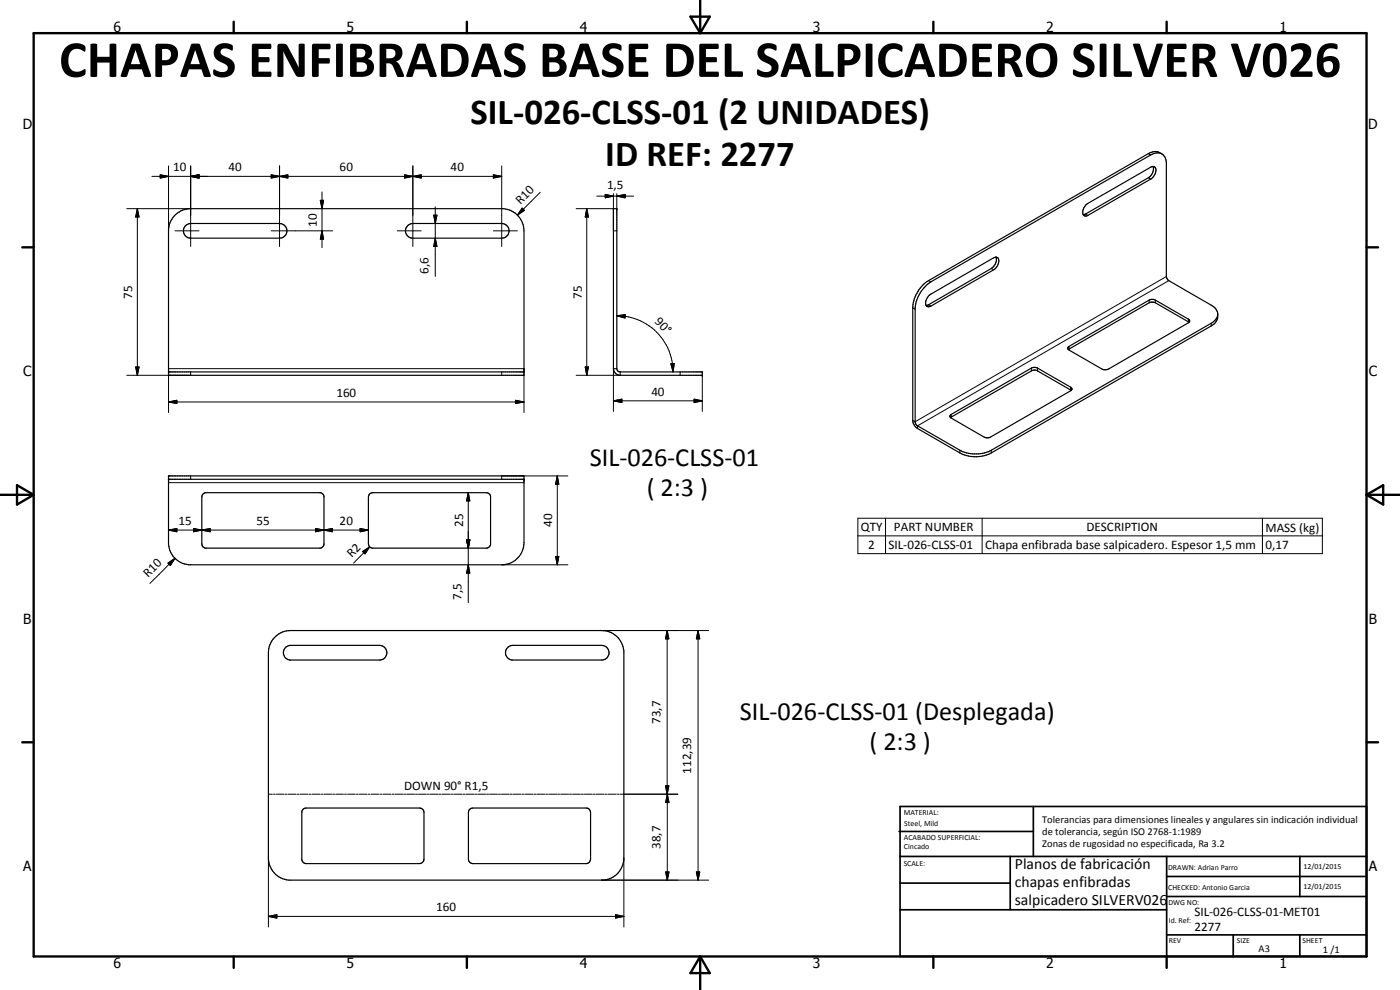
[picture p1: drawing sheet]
<svg xmlns="http://www.w3.org/2000/svg" width="420mm" height="297mm" viewBox="0 0 420 297" stroke-linecap="round" stroke-linejoin="round" font-family="sans-serif">
<g fill="none" stroke="#000" stroke-width=".35">
<path d="M346 50a2.96 2.96 0 0 1-1.4 3.3l-18.8 10.9-.7 .2M348.7 46.1a3.5 3.5 0 0 0-4.1 0l-65.9 38.1a10.4 10.4 0 0 0-4.8 8.2v33.7l.2 .9 1.3 1.6 12.7 7.3a10.3 10.3 0 0 0 9.4 0l66-38.1a3.4 3.4 0 0 0 2-3.1 3.4 3.4 0 0 0-2-3.1l-12.7-7.4-.7-.8-.1-34.7a2.83 2.83 0 0 0-1.6-2.6 2.83 2.83 0 0 0-3.1 .4l-66 38.1a10.8 10.8 0 0 0-4.7 7.6l.2 34.9 .6 .7 12.7 7.3a10.3 10.3 0 0 0 9.4 0l66-38.1 1.4-1.2 .6-1.4M52.7 64.3l2.1-1.3 1.8-.4h94.6a6.8 6.8 0 0 1 6.1 6.7v43.3h-106.7v-43.9a6.6 6.6 0 0 1 2.1-4.4zM55.6 67.8l.9-.6 .7-.1h26.7a2.2 2.2 0 0 1 2.2 2.2 2.2 2.2 0 0 1-2.2 2.2h-26.7a2.2 2.2 0 0 1-2-1.4 2.2 2.2 0 0 1 .4-2.3zM122.3 67.8l.9-.6 .7-.1h26.7a2.2 2.2 0 0 1 2.2 2.2 2.2 2.2 0 0 1-2.2 2.2h-26.7a2.19 2.19 0 0 1-2-1.4 2.19 2.19 0 0 1 .4-2.3zM184.1 62.6h1v48l.2 .7 .8 .3h24.7v1h-24.7a2 2 0 0 1-2-2zM298.9 77.1a3.2 3.2 0 0 1-1.4 3.5l-18.8 10.8-.8 .3M326 61.4l19.3-11.2a1.04 1.04 0 0 1 1.4 0 1.04 1.04 0 0 1 .2 1.3l-.4 1-.9 1.1-19.1 11a1.04 1.04 0 0 1-1.3-.1 1.04 1.04 0 0 1-.2-1.3l.3-.9zM278.6 88.9l.7-.6 18.9-11a1.12 1.12 0 0 1 1.4 .3 1.12 1.12 0 0 1 0 1.4l-.7 1.3-.7 .6-18.9 11a1.12 1.12 0 0 1-1.4-.3 1.12 1.12 0 0 1 0-1.4zM356.8 96.7l-10.1-5.9-1.4-.1-24.7 14.2M50.6 111.6h106.7M320.5 104.2l24.8-14.3 1.4 .1 10.3 6.1-.4 .8-24.4 14-1.5-.2-9.9-5.7-.3-.4z"/>
<path d="M321.5 117.1l-10.3-5.9-1-.2-24.9 14.3M285.2 124.6l24.8-14.3 1.4 .1 9.9 5.8a.57 .57 0 0 1 .4 .5 .57 .57 0 0 1-.4 .6l-24.5 14-1.5-.2-9.8-5.7-.4-.4zM50.6 142.8h106.7v20a6.7 6.7 0 0 1-6.1 6.7h-94.6a6.8 6.8 0 0 1-6-6.1zM50.6 143.8h106.7M60.8 148.4l.8-.6 34.8 .1 .6 .5 .2 .5-.1 14.8-.9 .8-34.8-.1-.6-.5-.2-.7v-14.1zM110.8 148.4l.9-.6 34.7 .1 .6 .5 .2 .5-.1 14.8-.9 .8-34.8-.1-.6-.5-.2-.7v-14.1zM82.3 191.3a6.5 6.5 0 0 1 4.9-2.1h93.3a6.7 6.7 0 0 1 6.7 6v62.9a6.6 6.6 0 0 1-6 6h-94.6a6.7 6.7 0 0 1-6.1-6.7v-61.6a6.6 6.6 0 0 1 1.8-4.5zM85.6 194.4l.9-.6 .7-.2h26.7a2.21 2.21 0 0 1 2.2 2.1 2.21 2.21 0 0 1-1.9 2.3h-27.3a2.23 2.23 0 0 1-1.3-3.6zM152.3 194.4l.9-.6 .7-.2h26.6a2.21 2.21 0 0 1 2.3 2.1 2.21 2.21 0 0 1-1.9 2.3h-27.4a2.19 2.19 0 0 1-1.2-3.6zM91 242.8l.9-.4h34a1.31 1.31 0 0 1 1.3 1.4v14a1.4 1.4 0 0 1-1.3 1.3l-34.5-.1-.8-1v-14.5zM141 242.8l.9-.4h34a1.3 1.3 0 0 1 1.3 1.4v14l-.3 .9-.5 .3-34.5 .1-.9-.4-.4-.9v-14z"/>
</g>
<g fill="none" stroke="#000" stroke-width=".3">
<path d="M45.6 52.9h105M48.1 52.5l2.5 .4-2.5 .5zM50.6 49.8v19.5M57.2 52.9l2.5-.4v.9zM57.2 49.8v24.2M81.4 52.5l2.5 .4-2.5 .5zM83.9 52.9l2.5-.4v.9zM83.9 49.8v24.2M96.6 57.6v16.7M121.4 52.5l2.5 .4-2.5 .5zM123.9 52.9l2.5-.4v.9zM123.9 49.8v24.2"/>
<path d="M148.1 52.5l2.5 .4-2.5 .5zM150.6 49.8v24.2M162.1 57.7l-6.8 6.9M179.1 58.8h11M181.6 58.3l2.5 .5-2.5 .6zM184.1 58.1v11.2h1M185.1 58.8l2.5-.5v1.1zM185.1 58.1v4.5M344.6 46.1l.7 .4M344.6 53.3l.7 .4M38 62.6h19.2M41.2 62.6l.5 2.5h-1z"/>
<path d="M41.2 62.6v50M52.5 69.3h7.2M81.4 69.3h18.4M96.1 60.1h1l-.5 2.5zM96.6 69.3l.5 2.5h-1zM119.2 69.3h7.2M130.2 64.6h.9l-.5 2.5zM130.6 71.5l.5 2.5h-.9zM130.6 62.1v20.8M148.1 69.3h7.2M156.7 62.4l.7 .7-2.1 1.5zM172.9 62.6h11.2"/>
<path d="M176.1 62.6l.5 2.5h-1zM176.1 62.6v50M325.8 64.2l.7 .4M185.1 94.7l2.6-.3-.1 1zM185.1 94.7a16.8 16.8 0 0 1 16.9 16.9M273.9 92.4l.7 .4M278.7 84.2l.6 .4M278.7 91.4l.6 .5M297.5 80.6l.7 .3M344.9 90v.8M346.7 90v.8M350 83l-75.4 43.5-.7-.4"/>
<path d="M350.8 84.2l-75.4 43.6v.8M356.6 95.8v.8M363.5 97v.8M40.7 110.1h1l-.5 2.5zM57.2 111.6v1h-19.2M150.6 111.6v1M175.6 110.1h1l-.5 2.5zM185.1 110.6h-1v12.8M186.1 111.6v1h-13.2M201.3 109.1h1l-.3 2.5zM204.1 111.6v1M208.3 119.8l2.5 .5-2.5 .5z"/>
<path d="M210.8 112.6v10.8M309.5 110.4v.9M311.4 110.4v.9M320.8 103.9v.8M321.3 116.2v.8M50.6 120.6l2.5-.5v1zM50.6 123.8v-13.2h106.7v13.2M50.6 120.6h106.7M154.7 120.1l2.6 .5-2.6 .5zM184.1 120.3l2.5-.5v1zM184.1 120.3h26.7M285.5 124.3v.8"/>
<path d="M288.1 135.1v.8M297.5 135.1v.8M50.6 159l2.5-.4v1zM50.6 144.8h106.7M50.6 159h60M57.2 142.8v1M58.1 158.6l2.5 .4-2.5 .6zM60.6 159l2.5-.4v1zM94.7 158.6l2.5 .4-2.5 .6zM97.2 159l2.5-.4v1zM108.1 158.6l2.5 .4-2.5 .6zM140.5 147.8l.5 2.5h-1z"/>
<path d="M140.5 147.8v33M167.2 142.8l.5 2.5h-1zM167.2 142.8v26.7M170.4 142.8h-19.8v1M257.5 155.5h139.4v10.6h-139.4zM265.8 155.5v10.6M294.8 155.5v10.6M378.9 155.5v10.6M50.4 169l2.1-1.5-1.4 2.2zM52.5 167.5l-7.5 7.5M108.8 165.5l2.1-1.4-1.4 2.1zM110.9 164.1l-4.8 4.9"/>
<path d="M140 162h1l-.5 2.5zM140.5 169.5l.5 2.5h-1zM150.6 169.5h19.8M166.7 167h1l-.5 2.5zM257.5 160.8h139.4M180.5 189.2h32.2M200.2 189.2l.5 2.5h-1zM200.2 189.2l.1 74.9M209.5 189.2l.5 2.5h-1zM209.5 189.2v74.9M80.5 238.3h1.2M82.1 238.3h.5"/>
<path d="M83 238.3h2.3M85.6 238.3h.6M86.5 238.3h2.3M89.2 238.3h.5M90.1 238.3h2.3M92.7 238.3h.6M93.6 238.3h2.4M96.3 238.3h.5M97.2 238.3h2.3M99.9 238.3h.5M100.7 238.3h2.4M103.4 238.3h.6"/>
<path d="M104.3 238.3h2.3M107 238.3h.5M107.9 238.3h2.3M110.5 238.3h.6M111.4 238.3h2.3M114.1 238.3h.5M115 238.3h2.3M117.6 238.3h.6M118.5 238.3h2.4M121.1 238.3h.6M122 238.3h2.4M124.7 238.3h.6"/>
<path d="M125.6 238.3h2.4M128.3 238.3h.6M129.1 238.3h2.4M131.8 238.3h.6M132.7 238.3h2.4M135.4 238.3h.6M136.3 238.3h2.3M138.9 238.3h.6M139.8 238.3h2.4M142.5 238.3h.6M143.4 238.3h2.3M146 238.3h.6"/>
<path d="M146.9 238.3h2.4M149.6 238.3h.6M150.5 238.3h2.4M153.2 238.3h.5M154 238.3h2.4M156.7 238.3h.6M157.6 238.3h2.4M160.3 238.3h.6M161.2 238.3h2.3M163.8 238.3h.6M164.7 238.3h2.4M167.4 238.3h.6"/>
<path d="M168.3 238.3h2.3M170.9 238.3h.6M171.8 238.3h2.4M174.5 238.3h.6M175.4 238.3h2.3M178 238.3h.6M178.9 238.3h2.4M181.6 238.3h.6M182.5 238.3h2.4M185.2 238.3h.5M186 238.3h17.4M199.7 235.8h1l-.5 2.5z"/>
<path d="M199.7 235.8l1.1 5h-1l.9-5zM200.3 238.3l.5 2.5h-1zM80.5 257.4v20.7M187.2 257.4v20.7M80.5 275l2.6-.6v1.1zM80.5 275h106.7M180.5 264.1h32.2M184.7 274.4l2.5 .6-2.5 .5zM199.8 261.6h1l-.5 2.5zM209 261.6h1l-.5 2.5z"/>
</g>
<g fill="#000">
<circle cx="184.1" cy="62.6" r=".18"/>
<circle cx="185.1" cy="62.6" r=".18"/>
<circle cx="50.6" cy="112.6" r=".18"/>
<circle cx="50.6" cy="111.6" r=".18"/>
<circle cx="210.8" cy="112.6" r=".18"/>
<circle cx="210.8" cy="111.6" r=".18"/>
<circle cx="50.6" cy="142.8" r=".18"/>
<circle cx="50.6" cy="143.8" r=".18"/>
<circle cx="157.3" cy="143.8" r=".18"/>
</g>
<g fill="none" stroke="#000" stroke-width=".71">
<path d="M10.1 9.9h400v277.1h-400zM70.1 6.5v3.4M140.1 6.5v3.4M207.2 5h5.8l-2.9 4.9zM210.1 0v9.9M280.1 6.5v3.4M350.1 6.5v3.4M6.7 74.2h3.4M410.1 74.2h3.5M.1 148.5h10M5.1 145.6l5 2.9-5 2.9zM410.1 148.5h10"/>
<path d="M410.1 148.5l5-2.9v5.8zM6.7 222.7h3.4M410.1 222.7h3.5M70.1 287v3.4M140.1 287v3.4M210.1 287v10M210.1 287l2.9 5h-5.8zM280.1 287v3.4M350.1 287v3.4"/>
</g>
<g fill="none" stroke="#000" stroke-width=".51">
<path d="M269.8 249.5h40.3M270.1 242h140v45h-140zM270.1 257h140M303.2 257v16M310.1 242v15M350.1 257v30M390.1 257v12M270.1 265h33.1M270.1 273h80M350.1 269h60M350.1 263h60M350.1 280.5h60"/>
<path d="M370.1 280.5v6.5M390.1 280.5v6.5"/>
</g>
<g fill="#000">
<path d="M48.1 52.5l2.5 .4-2.5 .5zM57.2 52.9l2.5-.4v.9zM81.4 52.5l2.5 .4-2.5 .5zM83.9 52.9l2.5-.4v.9zM121.4 52.5l2.5 .4-2.5 .5zM123.9 52.9l2.5-.4v.9zM148.1 52.5l2.5 .4-2.5 .5zM181.6 58.3l2.5 .5-2.5 .6zM185.1 58.8l2.5-.5v1.1zM41.2 62.6l.5 2.5h-1zM96.1 60.1h1l-.5 2.5zM96.6 69.3l.5 2.5h-1z"/>
<path d="M130.2 64.6h.9l-.5 2.5zM130.6 71.5l.5 2.5h-.9zM156.7 62.4l.7 .7-2.1 1.5zM176.1 62.6l.5 2.5h-1zM185.1 94.7l2.6-.3-.1 1zM40.7 110.1h1l-.5 2.5zM175.6 110.1h1l-.5 2.5zM184.1 120.3l2.5-.5v1zM201.3 109.1h1l-.3 2.5zM50.6 120.6l2.5-.5v1zM154.7 120.1l2.6 .5-2.6 .5zM208.3 119.8l2.5 .5-2.5 .5z"/>
<path d="M50.6 159l2.5-.4v1zM58.1 158.6l2.5 .4-2.5 .6zM60.6 159l2.5-.4v1zM94.7 158.6l2.5 .4-2.5 .6zM97.2 159l2.5-.4v1zM108.1 158.6l2.5 .4-2.5 .6zM140.5 147.8l.5 2.5h-1zM167.2 142.8l.5 2.5h-1zM50.4 169l2.1-1.5-1.4 2.2zM108.8 165.5l2.1-1.4-1.4 2.1zM140 162h1l-.5 2.5zM140.5 169.5l.5 2.5h-1z"/>
<path d="M166.7 167h1l-.5 2.5zM200.2 189.2l.5 2.5h-1zM209.5 189.2l.5 2.5h-1zM199.7 235.8h1l-.5 2.5zM200.3 238.3l.5 2.5h-1zM80.5 275l2.6-.6v1.1zM184.7 274.4l2.5 .6-2.5 .5zM199.8 261.6h1l-.5 2.5zM209 261.6h1l-.5 2.5z"/>
</g>
<text font-size="15.8" x="17.7" y="23.1">CHAPAS ENFIBRADAS BASE DEL SALPICADERO SILVER V026</text>
<g font-size="11">
<text x="141.2" y="37.2">SIL-026-CLSS-01 (2 UNIDADES)</text>
<text x="181.6" y="49.7">ID REF: 2277</text>
</g>
<g font-size="7.9">
<text x="177" y="139.7">SIL-026-CLSS-01</text>
<text x="194.1" y="148.7">( 2:3 )</text>
<text x="222" y="216">SIL-026-CLSS-01 (Desplegada)</text>
<text x="260.9" y="225">( 2:3 )</text>
</g>
<g font-size="4.7">
<text x="304.6" y="260.8">Planos de fabricación</text>
<text x="304.6" y="266.2">chapas enfibradas</text>
<text x="304.6" y="271.6">salpicadero SILVERV026</text>
</g>
<g font-size="4.2">
<text x="34" y="9.6">6</text>
<text x="104" y="9.6">5</text>
<text x="174" y="9.6">4</text>
<text x="244" y="9.6">3</text>
<text x="314" y="9.6">2</text>
<text x="384" y="9.6">1</text>
<text x="6.8" y="38.7">D</text>
<text x="410.6" y="38.7">D</text>
<text x="7" y="112.9">C</text>
<text x="410.8" y="112.9">C</text>
<text x="7" y="187.1">B</text>
<text x="410.8" y="187.1">B</text>
<text x="7" y="261.4">A</text>
<text x="410.8" y="261.4">A</text>
<text x="34" y="290.4">6</text>
<text x="104" y="290.4">5</text>
<text x="174" y="290.4">4</text>
<text x="244" y="290.4">3</text>
<text x="314" y="290.4">2</text>
<text x="384" y="290.4">1</text>
</g>
<g font-size="3.9">
<text x="51.9" y="51.4">10</text>
<text x="68.6" y="51.4">40</text>
<text x="101.9" y="51.4">60</text>
<text x="135.2" y="51.4">40</text>
<text x="182.2" y="56.8">1,5</text>
<text x="156.2" y="61.5" transform="rotate(-45 156.2 61.5)">R10</text>
<text x="95.1" y="68" transform="rotate(-90 95.1 68)">10</text>
<text x="128.6" y="82.2" transform="rotate(-90 128.6 82.2)">6,6</text>
<text x="39.7" y="89.6" transform="rotate(-90 39.7 89.6)">75</text>
<text x="174.6" y="89.6" transform="rotate(-90 174.6 89.6)">75</text>
<text x="196.3" y="96.7" transform="rotate(45 196.3 96.7)">90°</text>
<text x="101" y="119.1">160</text>
<text x="195.5" y="118.7">40</text>
<text x="53.6" y="157.5">15</text>
<text x="77" y="157.5">55</text>
<text x="101.9" y="157.5">20</text>
<text x="139" y="158.2" transform="rotate(-90 139 158.2)">25</text>
<text x="165.7" y="158.2" transform="rotate(-90 165.7 158.2)">40</text>
<text x="258.3" y="159.4">QTY</text>
<text x="268.3" y="159.4">PART NUMBER</text>
<text x="326.1" y="159.4">DESCRIPTION</text>
<text x="379.8" y="159.5">MASS (kg)</text>
<text x="105.6" y="167.3" transform="rotate(-45 105.6 167.3)">R2</text>
<text x="260.6" y="164.7">2</text>
<text x="266.6" y="164.7">SIL-026-CLSS-01</text>
<text x="295.6" y="164.8">Chapa enfibrada base salpicadero. Espesor 1,5 mm</text>
<text x="379.8" y="164.7">0,17</text>
<text x="44.4" y="173.4" transform="rotate(-45 44.4 173.4)">R10</text>
<text x="138.5" y="180" transform="rotate(-90 138.5 180)">7,5</text>
<text x="198.2" y="217.2" transform="rotate(-90 198.2 217.2)">73,7</text>
<text x="207.5" y="232.2" transform="rotate(-90 207.5 232.2)">112,39</text>
<text x="121.3" y="237">DOWN 90° R1,5</text>
<text x="198.2" y="254.7" transform="rotate(-90 198.2 254.7)">38,7</text>
<text x="130.9" y="273.4">160</text>
<text x="358.5" y="275">SIL-026-CLSS-01-MET01</text>
<text x="358.5" y="279.4">2277</text>
</g>
<g font-size="3.1">
<text x="312.7" y="246.8">Tolerancias para dimensiones lineales y angulares sin indicación individual</text>
<text x="312.7" y="250.4">de tolerancia, según ISO 2768-1:1989</text>
<text x="312.7" y="254">Zonas de rugosidad no especificada, Ra 3.2</text>
<text x="377.7" y="285.6">A3</text>
<text x="397" y="285.9">1 /1</text>
</g>
<g font-size="2.4">
<text x="271.2" y="244.4">MATERIAL:</text>
<text x="271.3" y="252">ACABADO SUPERFICIAL:</text>
<text x="271.4" y="247.9">Steel, Mild</text>
<text x="271.3" y="254.6">Cincado</text>
<text x="271.2" y="259.7">SCALE:</text>
<text x="350.6" y="261">DRAWN: Adrian Parro</text>
<text x="391.2" y="260.6">12/01/2015</text>
<text x="350.6" y="267">CHECKED: Antonio Garcia</text>
<text x="391.2" y="266.7">12/01/2015</text>
<text x="350.6" y="271.4">DWG NO:</text>
<text x="350.8" y="276.9">Id. Ref:</text>
<text x="350.8" y="282.8">REV</text>
<text x="371.2" y="282.9">SIZE</text>
<text x="390.9" y="282.9">SHEET</text>
</g>
</svg>
